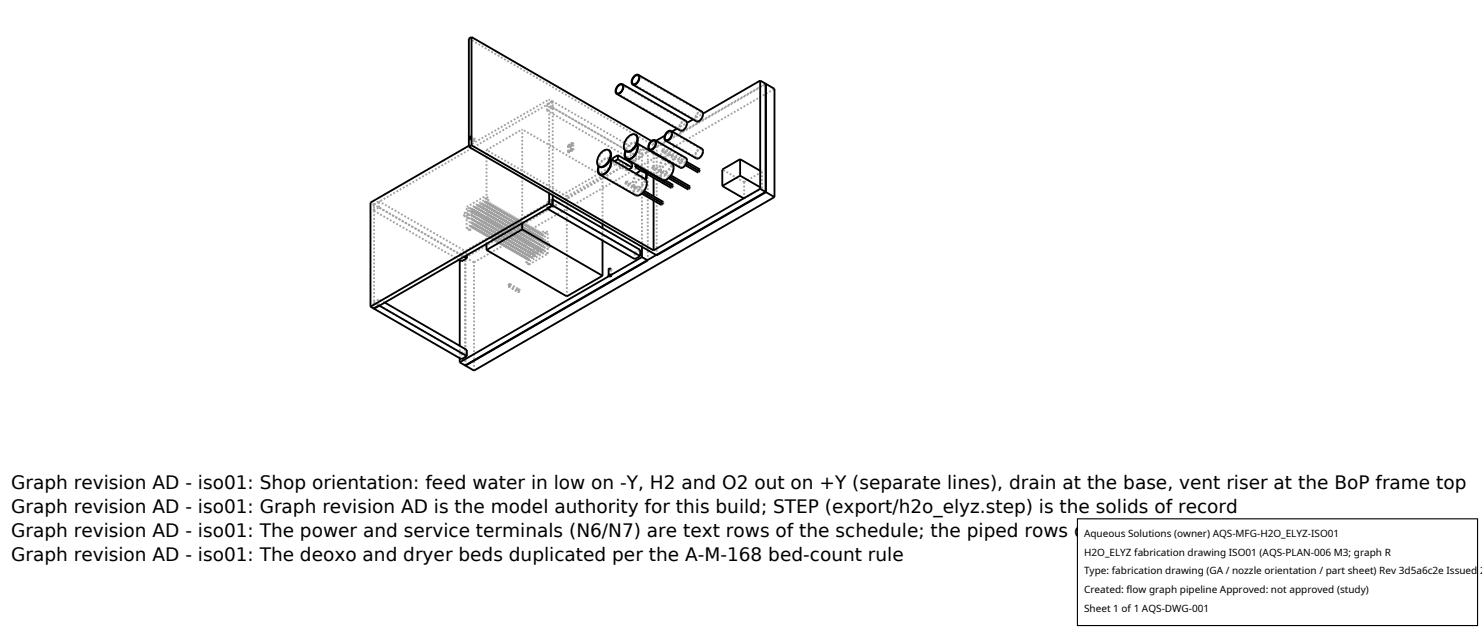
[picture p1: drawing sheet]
<svg xmlns="http://www.w3.org/2000/svg" width="212mm" height="90mm" viewBox="0 0 212 90" stroke-linecap="round" stroke-linejoin="round" font-family="sans-serif">
<g fill="none" stroke="#a0a0a0" stroke-width=".26" stroke-dasharray=".3 .3" stroke-linecap="butt">
<path d="M67 5.5l26.8 15.5M67.1 19.8l.5 .3M67.2 19.6l.5 .2M67.2 19.5l.6 .3M67.7 19.8l-.1 .1v.2M67.8 19.8l-.2 .1v.2M67.8 19.9l-.1-.1M67.8 19.9v-.1M78.1 15.8v-.9M78.1 15.8l.8-.5M78.1 14.9l.8-.4M78.9 15.3v-.8"/>
<path d="M78.9 14.5l-.5-.3M88.1 13.3l9.1 5.3M88.8 12.1l9.1 5.2M90.4 12l9.1 5.2M90.8 19.3l-.2-.1-.4 .1-.6 .6-.4 .9 .1 .7M91.1 10.8l9.1 5.2M94.9 19.4l1.1-.6M95.1 20l4.4 2.5M95.8 18.8l4.4 2.5M96.7 18.4l1.4-.9M97.2 18.6h.2l.3-.2 .3-.7M97.9 17.3l-.3 .1-.4 .3-.1 .5 .1 .4"/>
<path d="M98 17.3h-.4l-.5 .4-.1 .6 .2 .3M98 17.7l-.1-.4M99 17l1.4-.8M99.5 17.2h.2l.3-.2 .3-.7M100.2 16h-.4l-.3 .4-.2 .5 .2 .3M100.2 15.9l-.3 .1-.4 .4-.2 .5 .1 .4M100.3 16.3l-.1-.3M53.4 30.1v-.9M53.4 30.1l.7-.5M53.4 29.2l.7-.5M53.4 29.2l-.5-.3M53.4 29.2l25.5-14.7"/>
<path d="M54.1 29.6v-.9M65.5 37.1l-12.1-7M65.7 37.2v-.9M65.7 36.3l26-15M65.9 36.4l-12.5-7.2M65.9 37.3v-.9M65.9 36.4l.8-.4M66.3 30.9v-.5M66.3 30.9l2.3-1.3M66.3 30.4l2.3-1.3M66.3 36.7l-12.2-7.1M66.4 36.7l42.9-24.7"/>
<path d="M66.5 36.8l-.8-.5M66.5 36.8l26-15.1M66.6 32.6v-3M66.6 32.6l2.7-1.5M66.6 29.6l2.7-1.6M66.7 36l-12.6-7.3M66.7 36.4v-.4M66.8 31.2l-.5-.3M66.8 30.8l-.5-.4M66.8 31.2v-.4M66.8 31.2l2.3-1.3M66.8 30.8l2.3-1.4"/>
<path d="M67 20.8l11.4-6.6M67.1 32.9l-.5-.3M67.1 29.8l-.5-.2M67.1 32.9v-3.1M67.1 32.9l2.6-1.6M67.1 29.8l2.6-1.5M67.3 32.4v-2.5M67.3 32.4l2.2-1.2M67.3 29.9l2.2-1.2M67.4 32.5l-.1-.1M67.4 30l-.1-.1M67.4 32.5v-2.5"/>
<path d="M67.4 32.5l2.1-1.3M67.4 30l2.1-1.3M67.4 32.5l2.2-1.3M67.4 30l2.2-1.3M67.5 32.5h-.1M67.5 30h-.1M67.5 32.5v-2.5M67.5 32.5l2.1-1.2M67.5 30l2.1-1.2M67.5 32.6v-2.5M67.5 32.6l2.2-1.3M67.5 30.1l2.2-1.3"/>
<path d="M67.6 20.1h.1l.1-.2M67.6 32.6h-.1M67.6 30.1h-.1M67.6 32.6v-2.5M67.6 32.6l2.1-1.3M67.6 30.1l2.1-1.3M67.6 20.1l.2-.2M67.6 32.6l2.2-1.2M67.6 30.1l2.2-1.2M67.7 32.6h-.1M67.7 30.2l-.1-.1M67.7 32.6v-2.4"/>
<path d="M67.7 32.6l2.1-1.2M67.7 30.2l2.1-1.3M67.7 37.5l-1.3-.8M67.7 37.5l42.9-24.8M67.7 32.7v-2.5M67.7 32.7l2.2-1.3M67.7 30.2l2.2-1.3M67.8 32.7h-.1M67.8 30.2h-.1M67.8 32.7v-2.5M67.8 32.7l2.1-1.2M67.8 30.2l2.1-1.2"/>
<path d="M67.8 32.7l2.2-1.2M67.8 30.2l2.2-1.2M67.9 32.8l-.1-.1M67.9 30.3l-.1-.1M67.9 32.8v-2.5M67.9 32.8l2.1-1.3M67.9 30.3l2.1-1.3M67.9 32.8l2.2-1.3M67.9 30.3l2.2-1.3M68 32.8h-.1M68 30.3h-.1M68 32.8v-2.5"/>
<path d="M68 32.8l2.1-1.2M68 30.3l2.1-1.2M68 32.8l2.2-1.2M68 30.3l2.2-1.2M68.1 32.9l-.1-.1M68.1 30.4l-.1-.1M68.1 32.9v-2.5M68.1 32.9l2.1-1.3M68.1 30.4l2.1-1.3M68.1 32.9l2.2-1.2M68.1 30.4l2.2-1.2M68.2 32.9h-.1"/>
<path d="M68.2 30.4h-.1M68.2 32.9v-2.5M68.2 32.9l2.2-1.2M68.2 30.4l2.2-1.2M68.2 33v-2.5M68.2 33l2.2-1.3M68.2 30.5l2.2-1.3M68.3 33h-.1M68.3 30.5h-.1M68.3 33v-2.5M68.3 33l2.2-1.2M68.3 30.5l2.2-1.2"/>
<path d="M68.4 33.1l-.1-.1M68.4 30.6l-.1-.1M68.4 33.1v-2.5M68.4 33.1l2.2-1.3M68.4 30.6l2.2-1.3M68.5 33.1h-.1M68.5 30.6h-.1M68.5 33.1v-2.5M68.5 33.1l2.2-1.2M68.5 30.6l2.2-1.2M68.6 29.6v-.5M68.6 33.2l-.1-.1"/>
<path d="M68.6 30.7l-.1-.1M68.6 33.2v-2.5M68.6 33.2l2.2-1.3M68.6 30.7l2.2-1.3M68.6 33.2l2.2-1.2M68.6 30.7l2.2-1.2M68.7 33.2h-.1M68.7 30.7h-.1M68.7 33.2v-2.5M68.7 33.2l2.2-1.2M68.7 30.7l2.2-1.2M68.7 33.3v-2.5"/>
<path d="M68.7 33.3l2.2-1.3M68.7 30.8l2.2-1.3M68.8 33.3h-.1M68.8 30.8h-.1M68.8 33.3v-2.5M68.8 33.3l2.2-1.3M68.8 30.8l2.2-1.3M68.8 33.3l2.2-1.2M68.8 30.8l2.2-1.2M68.9 33.4l-.1-.1M68.9 30.9l-.1-.1M68.9 33.4v-2.5"/>
<path d="M68.9 33.4l2.2-1.3M68.9 30.9l2.2-1.3M69 33.4h-.1M69 30.9h-.1M69 33.4v-2.5M69 33.4l2.2-1.2M69 30.9l2.2-1.2M69.1 33.5l-.1-.1M69.1 31l-.1-.1M69.1 33.5v-2.5M69.1 33.5l2.2-1.3M69.1 31l2.2-1.3"/>
<path d="M69.1 29.9l-.5-.3M69.1 29.4l-.5-.3M69.1 29.9v-.5M69.2 33.5h-.1M69.2 31h-.1M69.2 33.5v-2.5M69.2 33.5l2.2-1.2M69.2 31l2.2-1.2M69.2 33.6v-2.5M69.2 33.6l2.2-1.3M69.2 31.1l2.2-1.3M69.3 33.6h-.1"/>
<path d="M69.3 31.1h-.1M69.3 33.6v-2.5M69.3 33.6l2.2-1.3M69.3 31.1l2.2-1.3M69.3 31.1v-3.1M69.3 33.6l2.2-1.2M69.3 31.1l2.2-1.2M69.4 33.6h-.1M69.4 31.2l-.1-.1M69.4 33.6v-2.4M69.4 33.6l2.2-1.2M69.4 31.2l2.2-1.3"/>
<path d="M69.4 33.7v-2.5M69.4 33.7l2.2-1.3M69.5 31.2v-2.5M69.5 34.8v-13.4M69.5 21.4l5.1-2.9M69.5 33.7h-.1M69.5 31.2h-.1M69.5 33.7v-2.5M69.5 33.7l2.2-1.2M69.5 31.2l2.2-1.2M69.6 33.7v-2.5M69.6 33.7l2.1-1.2"/>
<path d="M69.6 31.2l2.1-1.2M69.6 31.2v-2.5M69.6 33.8v-.1M69.6 31.3v-.1M69.6 33.8v-2.5M69.6 33.8l2.2-1.3M69.6 31.3l2.2-1.3M69.6 28.8v-.1M69.6 31.3v-2.5M69.7 33.8v-2.5M69.7 33.8l2.1-1.3M69.7 31.3l2.1-1.3"/>
<path d="M69.7 31.3v-2.5M69.7 33.8l2.2-1.2M69.7 31.3l2.2-1.2M69.7 31.3l-.4-.2M69.7 28.3l-.4-.3M69.7 31.3v-3M69.8 33.8v-2.5M69.8 33.8l2.1-1.2M69.8 31.3l2.1-1.2M69.8 31.4v-2.5M69.8 33.9v-.1M69.8 31.4v-.1"/>
<path d="M69.8 33.9v-2.5M69.8 33.9l2.2-1.3M69.8 31.4l2.2-1.3M69.9 33.9v-2.5M69.9 33.9l2.1-1.2M69.9 31.4l2.1-1.2M69.9 31.4v-2.5M69.9 33.9l2.2-1.2M69.9 31.4l2.2-1.2M69.9 31.5v-.1M69.9 29v-.1M69.9 31.5v-2.5"/>
<path d="M70 34v-2.5M70 34l2.1-1.3M70 31.5l2.1-1.3M70 31.5v-2.5M70 34l2.2-1.2M70 31.5l2.2-1.2M70.1 34v-2.5M70.1 34l2.1-1.2M70.1 31.5l2.1-1.2M70.1 31.5v-2.5M70.1 34.1v-.1M70.1 31.6v-.1"/>
<path d="M70.1 34.1v-2.5M70.1 34.1l2.2-1.3M70.1 31.6l2.2-1.3M70.1 29.1v-.1M70.1 31.6v-2.5M70.2 34.1v-2.5M70.2 34.1l2.1-1.3M70.2 31.6l2.1-1.3M70.2 31.6v-2.5M70.2 34.1l2.2-1.2M70.2 31.6l2.2-1.2M70.3 34.1v-2.5"/>
<path d="M70.3 34.1l2.1-1.2M70.3 31.6l2.1-1.2M70.3 31.7v-2.5M70.3 34.2v-.1M70.3 31.7v-.1M70.3 34.2v-2.5M70.3 34.2l2.2-1.3M70.3 31.7l2.2-1.3M70.4 31.7h-.1M70.4 29.2h-.1M70.4 31.7v-2.5M70.4 34.2v-2.5"/>
<path d="M70.4 34.2l2.1-1.2M70.4 31.7l2.1-1.2M70.4 34.2l2.2-1.2M70.4 31.7l2.2-1.2M70.5 31.8l-.1-.1M70.5 29.3l-.1-.1M70.5 31.8v-2.5M70.5 34.3v-2.5M70.5 34.3l2.1-1.3M70.5 31.8l2.1-1.3M70.5 34.3l2.2-1.3M70.5 31.8l2.2-1.3"/>
<path d="M70.6 31.8h-.1M70.6 29.3h-.1M70.6 31.8v-2.5M70.6 34.3v-2.5M70.6 34.3l2.1-1.2M70.6 31.8l2.1-1.2M70.6 34.4v-.1M70.6 31.9v-.1M70.6 34.4v-2.5M70.6 34.4l2.2-1.3M70.6 31.9l2.2-1.3M70.7 31.9l-.1-.1"/>
<path d="M70.7 29.4l-.1-.1M70.7 31.9v-2.5M70.7 34.4v-2.5M70.7 34.4l2.1-1.3M70.7 31.9l2.1-1.3M70.7 34.4l2.2-1.2M70.7 31.9l2.2-1.2M70.8 31.9h-.1M70.8 29.4h-.1M70.8 31.9v-2.5M70.8 34.4v-2.5M70.8 34.4l2.1-1.2"/>
<path d="M70.8 31.9l2.1-1.2M70.8 32v-2.5M70.8 34.5v-.1M70.8 32v-.1M70.8 34.5v-2.5M70.8 34.5l2.2-1.3M70.8 32l2.2-1.3M70.9 32h-.1M70.9 29.5h-.1M70.9 32v-2.5M70.9 34.5v-2.5M70.9 34.5l2.1-1.3"/>
<path d="M70.9 32l2.1-1.3M70.9 34.5l2.2-1.2M70.9 32l2.2-1.2M71 32h-.1M71 29.5h-.1M71 32v-2.5M71 34.6v-2.5M71 34.6l2.1-1.3M71 32.1l2.1-1.3M71 32.1v-2.5M71 34.6l2.2-1.3M71 32.1l2.2-1.3"/>
<path d="M71.1 32.1h-.1M71.1 29.6h-.1M71.1 32.1v-2.5M71.1 34.6v-2.5M71.1 34.6l2.1-1.2M71.1 32.1l2.1-1.2M71.1 32.2v-.1M71.1 34.6v-2.4M71.1 34.6l2.2-1.2M71.1 32.2l2.2-1.3M71.2 32.2l-.1-.1M71.2 29.7l-.1-.1"/>
<path d="M71.2 32.2v-2.5M71.2 34.7v-2.5M71.2 34.7l2.1-1.3M71.2 32.2l2.1-1.3M71.2 34.7l2.2-1.2M71.2 32.2l2.2-1.2M71.3 32.2h-.1M71.3 29.7h-.1M71.3 32.2v-2.5M71.3 34.7v-2.5M71.3 34.7l2.1-1.2M71.3 32.2l2.1-1.2"/>
<path d="M71.3 34.8v-.1M71.3 32.3v-.1M71.3 34.8v-2.5M71.3 34.8l2.2-1.3M71.3 32.3l2.2-1.3M71.4 32.3l-.1-.1M71.4 29.8l-.1-.1M71.4 32.3v-2.5M71.4 34.8v-2.5M71.4 34.8l2.1-1.3M71.4 32.3l2.1-1.3M71.4 34.8l2.2-1.2"/>
<path d="M71.4 32.3l2.2-1.2M71.5 32.3h-.1M71.5 29.8h-.1M71.5 32.3v-2.5M71.5 34.8v-2.4M71.5 34.8l2.2-1.2M71.5 32.4l2.2-1.3M71.5 32.4v-2.5M71.6 34.9l-.1-.1M71.6 32.4h-.1M71.6 34.9v-2.5M71.6 34.9l2.1-1.3"/>
<path d="M71.6 32.4l2.1-1.3M71.6 29.9h-.1M71.6 32.4v-2.5M71.6 34.9l2.2-1.2M71.6 32.4l2.2-1.2M71.7 34.9h-.1M71.7 32.4h-.1M71.7 34.9v-2.5M71.7 34.9l2.1-1.2M71.7 32.4l2.1-1.2M71.7 32.5l-.1-.1M71.7 30l-.1-.1"/>
<path d="M71.7 32.5v-2.5M71.7 35v-2.5M71.7 35l2.2-1.3M71.7 32.5l2.2-1.3M71.8 35h-.1M71.8 32.5h-.1M71.8 35v-2.5M71.8 35l2.1-1.2M71.8 32.5l2.1-1.2M71.8 30h-.1M71.8 32.5v-2.5M71.8 35l2.2-1.2"/>
<path d="M71.8 32.5l2.2-1.2M71.9 35.1l-.1-.1M71.9 32.6l-.1-.1M71.9 35.1v-2.5M71.9 35.1l2.1-1.3M71.9 32.6l2.1-1.3M71.9 30.1l-.1-.1M71.9 32.6v-2.5M71.9 35.1l2.2-1.3M71.9 32.6l2.2-1.3M72 35.1h-.1M72 32.6h-.1"/>
<path d="M72 35.1v-2.5M72 35.1l2.1-1.2M72 32.6l2.1-1.2M72 30.1h-.1M72 32.6v-2.5M72 35.1l2.2-1.2M72 32.6l2.2-1.2M72 32.7v-2.5M72.1 35.2l-.1-.1M72.1 32.7l-.1-.1M72.1 35.2v-2.5M72.1 35.2l2.1-1.3"/>
<path d="M72.1 32.7l2.1-1.3M72.1 32.7h-.1M72.1 30.2h-.1M72.1 32.7v-2.5M72.1 35.2l2.2-1.2M72.1 32.7l2.2-1.2M72.2 35.2h-.1M72.2 32.7h-.1M72.2 35.2v-2.5M72.2 35.2l2.1-1.2M72.2 32.7l2.1-1.2M72.2 32.8l-.1-.1"/>
<path d="M72.2 30.3l-.1-.1M72.2 32.8v-2.5M72.2 35.3v-2.5M72.2 35.3l2.2-1.3M72.2 32.8l2.2-1.3M72.3 35.3h-.1M72.3 32.8h-.1M72.3 35.3v-2.5M72.3 35.3l2.1-1.3M72.3 32.8l2.1-1.2M72.3 30.3h-.1M72.3 32.8v-2.5"/>
<path d="M72.3 35.3l2.2-1.2M72.3 32.8l2.2-1.2M72.4 35.4l-.1-.1M72.4 32.9l-.1-.1M72.4 35.4v-2.5M72.4 35.4l2.1-1.3M72.4 32.9l2.1-1.3M72.4 30.4l-.1-.1M72.4 32.9v-2.5M72.4 35.4l2.2-1.3M72.4 32.9l2.2-1.3M72.5 35.4h-.1"/>
<path d="M72.5 32.9h-.1M72.5 35.4v-2.5M72.5 35.4l2.1-1.2M72.5 32.9l2.1-1.2M72.5 30.4h-.1M72.5 32.9v-2.5M72.5 35.4l2.2-1.2M72.5 32.9l2.2-1.2M72.5 33v-2.5M72.6 35.5l-.1-.1M72.6 33l-.1-.1M72.6 35.5v-2.5"/>
<path d="M72.6 35.5l2.1-1.3M72.6 33l2.1-1.3M72.6 33h-.1M72.6 30.5h-.1M72.6 33v-2.5M72.6 35.5l2.2-1.3M72.6 33l2.2-1.3M72.7 35.5h-.1M72.7 33h-.1M72.7 35.5v-2.5M72.7 35.5l2.1-1.2M72.7 33l2.1-1.2"/>
<path d="M72.7 30.5h-.1M72.7 33v-2.5M72.7 35.6v-2.5M72.7 35.6l2.2-1.3M72.7 33.1l2.2-1.3M72.7 33.1v-2.5M72.8 35.6h-.1M72.8 33.1h-.1M72.8 35.6v-2.5M72.8 35.6l2.1-1.3M72.8 33.1l2.1-1.3M72.8 30.6h-.1"/>
<path d="M72.8 33.1v-2.5M72.8 35.6l2.2-1.2M72.8 33.1l2.2-1.2M72.9 35.6h-.1M72.9 33.2l-.1-.1M72.9 35.6v-2.4M72.9 35.6l2.1-1.2M72.9 33.2l2.1-1.3M72.9 30.7l-.1-.1M72.9 33.2v-2.5M72.9 35.7v-2.5M72.9 35.7l2.2-1.3"/>
<path d="M72.9 33.2l2.2-1.3M73 35.7h-.1M73 33.2h-.1M73 35.7v-2.5M73 35.7l2.1-1.2M73 33.2l2.1-1.2M73 30.7h-.1M73 33.2v-2.5M73 35.7l2.2-1.2M73 33.2l2.2-1.2M73.1 35.8l-.1-.1M73.1 33.3l-.1-.1"/>
<path d="M73.1 35.8v-2.5M73.1 35.8l2.1-1.3M73.1 33.3l2.1-1.3M73.1 30.8l-.1-.1M73.1 33.3v-2.5M73.1 35.8l2.2-1.3M73.1 33.3l2.2-1.3M73.2 35.8h-.1M73.2 33.3h-.1M73.2 35.8v-2.5M73.2 35.8l2.1-1.2M73.2 33.3l2.1-1.2"/>
<path d="M73.2 30.8h-.1M73.2 33.3v-2.5M73.2 35.8v-2.4M73.2 35.8l2.2-1.2M73.2 33.4l2.2-1.3M73.2 33.4v-2.5M73.3 35.9l-.1-.1M73.3 33.4h-.1M73.3 35.9v-2.5M73.3 35.9l2.1-1.3M73.3 33.4l2.1-1.3M73.3 30.9h-.1"/>
<path d="M73.3 33.4v-2.5M73.3 35.9l2.2-1.2M73.3 33.4l2.2-1.2M73.4 35.9h-.1M73.4 33.4h-.1M73.4 35.9v-2.5M73.4 35.9l2.2-1.2M73.4 33.4l2.2-1.2M73.4 33.5l-.1-.1M73.4 31l-.1-.1M73.4 33.5v-2.5M73.4 36v-2.5"/>
<path d="M73.4 36l2.2-1.3M73.4 33.5l2.2-1.3M73.5 36h-.1M73.5 33.5h-.1M73.5 36v-2.5M73.5 36l2.2-1.2M73.5 33.5l2.2-1.2M73.5 31h-.1M73.5 33.5v-2.5M73.6 36.1l-.1-.1M73.6 33.6l-.1-.1M73.6 36.1v-2.5"/>
<path d="M73.6 36.1l2.2-1.3M73.6 33.6l2.2-1.3M73.6 31.1l-.1-.1M73.6 33.6v-2.5M73.7 33.6v-2.5M73.7 36.1h-.1M73.7 33.6h-.1M73.7 36.1v-2.5M73.7 36.1l2.2-1.2M73.7 33.6l2.2-1.2M73.8 33.7v-2.5M73.8 36.2l-.1-.1"/>
<path d="M73.8 33.7l-.1-.1M73.8 36.2v-2.5M73.8 36.2l2.2-1.3M73.8 33.7l2.2-1.3M73.8 36.2l2.2-1.2M73.8 33.7l2.2-1.2M73.9 33.7v-2.5M73.9 36.2h-.1M73.9 33.7h-.1M73.9 36.2v-2.5M73.9 36.2l2.2-1.2M73.9 33.7l2.2-1.2"/>
<path d="M73.9 33.8v-.1M73.9 31.3v-.1M73.9 33.8v-2.5M73.9 36.3v-2.5M73.9 36.3l2.2-1.3M73.9 33.8l2.2-1.3M74 33.8v-2.5M74 36.3h-.1M74 33.8h-.1M74 36.3v-2.5M74 36.3l2.2-1.3M74 33.8l2.2-1.2"/>
<path d="M74 36.3l2.2-1.2M74.1 33.8v-2.5M74.1 36.4l-.1-.1M74.1 33.9l-.1-.1M74.1 36.4v-2.5M74.1 36.4l2.2-1.3M74.1 33.9l2.2-1.3M74.1 33.9v-.1M74.1 31.4v-.1M74.1 33.9v-2.5M74.2 33.9v-2.5M74.2 36.4h-.1"/>
<path d="M74.2 33.9h-.1M74.2 36.4v-2.5M74.2 36.4l2.2-1.2M74.2 33.9l2.2-1.2M74.3 34v-2.5M74.3 36.5l-.1-.1M74.3 34l-.1-.1M74.3 36.5v-2.5M74.3 36.5l2.2-1.3M74.3 34l2.2-1.3M74.3 34l2.2-1.2M74.4 34v-2.5"/>
<path d="M74.4 36.5h-.1M74.4 34h-.1M74.4 36.5v-2.5M74.4 36.5l2.2-1.2M74.4 34l2.2-1.2M74.4 31.6v-.1M74.4 34v-2.4M74.4 36.6v-2.5M74.4 36.6l2.2-1.3M74.4 34.1l2.2-1.3M74.5 34.1v-2.5M74.5 36.6h-.1"/>
<path d="M74.5 34.1h-.1M74.5 36.6v-2.5M74.5 36.6l2.2-1.3M74.5 34.1l2.2-1.3M74.5 36.6l2.2-1.2M74.5 34.1l2.2-1.2M74.6 34.1v-2.5M74.6 31.9v-13.4M74.6 36.7l-.1-.1M74.6 34.2l-.1-.1M74.6 36.7v-2.5M74.6 36.7l2.2-1.3"/>
<path d="M74.6 34.2l2.2-1.3M74.6 34.2v-.1M74.6 31.7v-.1M74.6 34.2v-2.5M74.7 34.2v-2.5M74.7 36.7h-.1M74.7 34.2h-.1M74.7 36.7v-2.5M74.7 36.7l2.2-1.2M74.7 34.2l2.2-1.2M74.8 36.7v-2.5M74.8 36.7l2.1-1.2"/>
<path d="M74.8 34.2l2.1-1.2M74.8 34.2v-2.5M74.8 36.8v-.1M74.8 34.3v-.1M74.8 36.8v-2.5M74.8 36.8l2.2-1.3M74.8 34.3l2.2-1.3M74.8 31.8v-.1M74.8 34.3v-2.5M74.9 36.8v-2.5M74.9 36.8l2.1-1.3M74.9 34.3l2.1-1.3"/>
<path d="M74.9 34.3v-2.5M74.9 36.8l2.2-1.2M74.9 34.3l2.2-1.2M75 36.9v-2.5M75 36.9l2.1-1.3M75 34.4l2.1-1.3M75 34.4v-2.5M75 36.9l2.2-1.3M75 34.4l2.2-1.3M75.1 36.9v-2.5M75.1 36.9l2.1-1.2M75.1 34.4l2.1-1.2"/>
<path d="M75.1 34.4v-2.5M75.1 36.9l2.2-1.2M75.1 34.4l2.2-1.2M75.1 34.5v-.1M75.1 32v-.1M75.1 34.5v-2.5M75.2 37v-2.5M75.2 37l2.1-1.3M75.2 34.5l2.1-1.3M75.2 37.6v-3.1M75.2 37.6l2.6-1.6M75.2 34.5l2.6-1.6"/>
<path d="M75.2 34.5v-2.5M75.2 37l2.2-1.2M75.2 34.5l2.2-1.2M75.3 37v-2.5M75.3 37l2.1-1.2M75.3 34.5l2.1-1.2M75.3 34.5v-2.5M75.3 37.1v-.1M75.3 34.6v-.1M75.3 37.1v-2.5M75.3 37.1l2.2-1.3M75.3 34.6l2.2-1.3"/>
<path d="M75.3 32.1v-.1M75.3 34.6v-2.5M75.4 37.1v-2.5M75.4 37.1l2.1-1.3M75.4 34.6l2.1-1.3M75.4 34.6v-2.5M75.4 37.1l2.2-1.2M75.4 34.6l2.2-1.2M75.5 34.7v-2.5M75.6 34.7h-.1M75.6 32.2h-.1M75.6 34.7v-2.5"/>
<path d="M75.6 37.8l-.4-.2M75.6 34.7l-.4-.2M75.6 37.8v-3.1M75.6 37.8l2.6-1.6M75.6 34.7l2.6-1.5M75.7 34.8l-.1-.1M75.7 32.3l-.1-.1M75.7 34.8v-2.5M75.7 36.3v-.4M75.7 36.3l2.3-1.3M75.7 35.9l2.3-1.3M75.8 34.8h-.1"/>
<path d="M75.8 32.3h-.1M75.8 34.8v-2.5M75.9 34.9l-.1-.1M75.9 32.4l-.1-.1M75.9 34.9v-2.5M76 34.9h-.1M76 32.4h-.1M76 34.9v-2.5M76 35v-2.5M76.1 35h-.1M76.1 32.5h-.1M76.1 35v-2.5"/>
<path d="M76.2 35h-.1M76.2 32.6l-.1-.1M76.2 35v-2.4M76.2 35.1v-2.5M76.3 36.6l-.6-.3M76.3 36.2l-.6-.3M76.3 36.6v-.4M76.3 36.6l2.2-1.3M76.3 36.2l2.2-1.3M76.3 35.1h-.1M76.3 32.6h-.1M76.3 35.1v-2.5"/>
<path d="M76.4 35.2l-.1-.1M76.4 32.7l-.1-.1M76.4 35.2v-2.5M76.5 35.2h-.1M76.5 32.7h-.1M76.5 35.2v-2.5M76.5 35.2v-2.4M76.6 35.3l-.1-.1M76.6 32.8h-.1M76.6 35.3v-2.5M76.7 35.3h-.1M76.7 32.8h-.1"/>
<path d="M76.7 35.3v-2.5M76.7 35.4v-2.5M76.8 35.4h-.1M76.8 32.9h-.1M76.8 35.4v-2.5M76.9 35.5l-.1-.1M76.9 33l-.1-.1M76.9 35.5v-2.5M77 35.5h-.1M77 33h-.1M77 35.5v-2.5M77.1 35.6l-.1-.1"/>
<path d="M77.1 33.1l-.1-.1M77.1 35.6v-2.5M77.2 35.6h-.1M77.2 33.1h-.1M77.2 35.6v-2.5M77.2 35.7v-2.5M77.3 35.7h-.1M77.3 33.2h-.1M77.3 35.7v-2.5M77.4 35.8l-.1-.1M77.4 33.3l-.1-.1M77.4 35.8v-2.5"/>
<path d="M77.5 35.8h-.1M77.5 33.3h-.1M77.5 35.8v-2.5M77.6 35.9l-.1-.1M77.6 33.4l-.1-.1M77.6 35.9v-2.5M77.8 36v-3.1M78 35v-.4M78.1 29.8v-.9M78.1 28.9l.8-.5M78.2 36.2l-.4-.2M78.2 33.2l-.4-.3"/>
<path d="M78.2 36.2v-3M78.4 27.6v-13.4M78.5 35.3l-.5-.3M78.5 34.9l-.5-.3M78.5 35.3v-.4M78.9 27.9v-13.4M81 28l-11.5-6.6M81 28l5.1-2.9M81.1 20.8l.2 .1 .2-.1M81.1 21.7l.2 .1 .2-.1M81.1 21.7v-.9M81.2 20.8h.1h.2"/>
<path d="M81.2 21.7h.1h.2M81.2 21.7v-.9M81.4 20.7l-.2 .1M81.4 21.6l-.2 .1M81.5 20.7h-.3l-.1 .1M81.5 21.6l-.3-.1-.1 .2M81.5 20.8l-.1-.1M81.5 21.7l-.1-.1M81.5 21.7v-.9M81.5 20.6l.2 .1 .2-.1M81.5 21.4l.2 .1 .2-.1M81.5 21.4v-.8"/>
<path d="M81.5 20.8v-.1M81.5 21.7v-.1M81.6 20.6h.1h.1M81.6 21.4l.1 .1 .1-.1M81.6 21.4v-.8M81.8 20.5l-.2 .1M81.8 21.4h-.2M81.8 20.5h-.2l-.1 .1M81.8 21.4l-.2-.1-.1 .1M81.8 20.6v-.1M81.8 21.4v-.8M81.9 20.6l-.1-.1"/>
<path d="M81.9 21.4h-.1M81.9 21.4v-.8M85.5 23.7h.1M85.6 23.7l-.1 .1M85.6 23.7l.1 .1M85.7 24.8l5.1 3M86.1 25.1l-11.5-6.6M86.1 34.3v-1.7M86.1 32v-6.9M87 22.7l-.4-.1-.4 .2-.4 .4-.2 .5M87 22.7l5 2.9M87 38.5l.2-.1"/>
<path d="M87 38.5v.9M87 22.6l-.3-.1-.5 .2-.4 .5-.3 .5M87 21.5l-.3-.1-.3 .1-.7 .6-.3 .9 .1 .7M87 22.6l.2 .1M87.1 22.8l-.1-.1M87.2 22.7l-.2-.1M87.2 38.4l.1 .1M87.3 38.4v.1M87.3 38.5l-.2 .1-.1-.1M87.3 38.5v.9M87.3 38.5l-.2 .1-.2-.1M87.5 23.2v-.3"/>
<path d="M87.5 23.2l.3-.2M89.3 26.3v-.3M89.3 26.3l.3-.1M89.3 26l.3-.1M89.3 21.5h.1M89.4 21.5v.1M89.4 21.5l.1 .1M89.5 24.4l-2-1.2M89.5 23.8l-2-1.2M89.5 24.4v-.6M89.5 24.4l.3-.2M89.5 23.8l.8-.5"/>
<path d="M89.5 22.6l5.1 3M89.6 26.2v-.3M90.5 26.6l.3-.6 .4-.4 .4-.2 .4 .1M90.5 26.6h.1M90.5 26.6l-.1-.3v-.5l.5-1M90.6 26.6l.2-.5 .4-.4 .4-.2 .4 .1M90.6 26.6l.1 .1M90.6 26.6l-.1 .8 .3 .5M90.6 26.6l-.1-.7 .4-.9 .6-.5 .3-.1h.3M90.7 26.7l-.1 .6 .2 .5M90.7 26.7l.1 .1M90.7 26.7l.3 .1 .4-.2 .4-.4 .3-.5"/>
<path d="M90.7 36.1l-12.6-7.2M90.7 37v-.9M90.7 36.1l.7-.4M90.7 23l-12.6-7.2M90.7 22.1l-12.6-7.2M90.7 23v-.9M90.7 23l.7-.4M90.7 22.1l.7-.4M90.8 26.8h.3l.4-.1 .4-.4 .3-.5M90.8 20.5l-.4-.1-.4 .2-.4 .4-.2 .5M90.8 20.5l5 2.9M90.8 27.8h.5l.5-.4 .4-.6 .1-.6"/>
<path d="M90.8 20.4l-.3-.1-.5 .2-.4 .4-.3 .6M90.8 20.4l.2 .1M90.8 23.5l.2-.1M90.9 20.6l-.1-.1M91 20.5l-.2-.1M91 23.6v-.2M91.4 22.6l-12.5-7.3M91.4 21.7l-12.5-7.2M91.4 22.6v-.9M91.5 24.3l.5 .1M91.7 27.6l-2.4-1.3M91.7 35.2v-13.9"/>
<path d="M91.8 27.5l-2.2-1.3M92 25.6l.1 .1M92 27.3l-2.4-1.4M92 24.4h.1M92.1 25.7l.1 .1M92.3 26.2l-.1-.4M92.4 24.8h-.1M92.5 21.7l-.8-.4M92.5 37.2v-15.5M92.8 21.3l4.4 2.6M93.2 24.1v-.3M93.2 24.1l.2-.2"/>
<path d="M93.2 23.8l.2-.1M93.3 20.3l-.3-.2M93.3 28.6v-.6M93.3 25.4v-3.6M93.3 21.7v-1.4M93.3 20.3l.4-.2M93.4 23.9v-.2M93.5 20.1l4.4 2.5M93.8 36.5v-15.5M93.8 21l15.6-9M94.3 24.4l.3-.6 .4-.4 .5-.2 .3 .1M94.3 24.4h.1"/>
<path d="M94.3 24.4l-.1-.4v-.4l.5-1M94.4 24.4l.2-.5 .4-.4 .5-.2 .3 .1M94.4 24.4l.1 .1M94.4 24.4l-.1 .8 .3 .5M94.4 24.4l-.1-.7 .4-.9 .6-.5 .4-.1h.2M94.5 24.5l-.1 .7 .2 .4M94.5 24.5l.1 .1M94.5 24.5l.3 .1 .4-.2 .5-.4 .2-.5M94.5 29l-5.2-3M94.5 29.3v-.3M94.5 29.3l.2-.2M94.5 29l.2-.2"/>
<path d="M94.6 21.7v-.3M94.6 21.7l.2-.2M94.6 21.4l.2-.2M94.6 24.6h.3l.4-.1 .5-.4 .2-.5M94.6 25.6h.5l.5-.3 .4-.6 .1-.7M94.7 29.1v-.3M94.8 22.6l.5-.4h.5M94.8 21.5v-.3M95 25.7l-4-2.3M95.5 25.4l-2.3-1.3M95.7 25.3l-2.3-1.4M95.8 23.4l.1 .1"/>
<path d="M95.8 25.1l-2.4-1.4M95.8 22.2l.3 .4-.1 .7M95.8 22.2h.1M95.9 26.6l-5.2-3M95.9 26.9v-.3M95.9 26.9l.2-.2M95.9 26.6l.2-.2M95.9 22.2l.3 .4-.1 .7M95.9 23.5l.1 .1M96.1 24l-.1-.4M96.1 26.7v-.3M97.2 23.9h.3l.2-.2 .3-.4v-.3"/>
<path d="M97.9 23.6l-3.3-1.9M97.9 22.6l-.3 .1-.4 .3-.1 .5 .1 .4M98 22.6h-.4l-.5 .4-.1 .6 .2 .3M98 23.4l-3.2-1.9M98 23l-.1-.4M98.1 23.1l-3.3-1.9M98.3 26.8l-5.1-3M98.3 27.1v-.3M98.3 27.1l.3-.2M98.3 26.8l.3-.2M98.6 26.9v-.3M99.5 22.5h.3l.2-.2 .3-.7"/>
<path d="M99.7 24.3l-5.1-2.9M99.7 24.6v-.3M99.7 24.6l.3-.1M99.7 24.3l.3-.1M100 24.5v-.3M100.2 21.3l-.4 .1-.3 .3-.2 .5 .2 .3M100.2 21.2l-.4 .1-.4 .4-.1 .5 .1 .4M100.3 21.6l-.1-.3M106.3 28.4l-.1-.1M106.3 26l-3.1-1.8M106.3 28.4v-2.4M106.3 28.4l2.5-1.5"/>
<path d="M106.3 26l2.5-1.5M108.8 26.9l-.2-.2M108.8 24.5l-.2-.1M108.8 26.9v-2.4M53.4 44v-.8M53.4 43.2l.7-.5M53.4 44.1v-14.9M54.1 43.6v-.9M55 43.2l-.9-.5M65.7 51.1v-1.7M65.9 50.4l-12.5-7.2M65.9 51.3v-.9"/>
<path d="M65.9 50.4l.8-.4M66.4 52.2v-15.5M66.5 52.2v-15.4M67.7 52.9v-15.4M72.6 40.9h.2l.1-.2M72.6 40.9l1.4 .8M72.7 40.9l.1-.2M72.7 40.9l1.3 .7M72.8 40.6l-.1 .1v.2M72.8 40.6l1.4 .8M72.8 40.6l-.2 .1v.2M72.8 40.6l1.4 .7"/>
<path d="M72.8 40.7v-.1M72.9 40.7l-.1-.1M74 41.7l.1-.1 .1-.2M74 41.6l.2-.1M74.2 41.4l-.2 .1v.1M74.2 41.3l-.2 .2v.2M74.2 41.5v-.1M74.2 41.4v-.1M81 42.3v-14.3"/>
</g>
<g fill="none" stroke="#000" stroke-width=".26">
<path d="M67.1 19.6l.1-.1v.1l-.1 .2zM67.3 5.3l-.3 .2v15.5M67.3 5.3v15.4M67.3 5.3l25.7 14.8M88.3 12.3l.5-.2 .1 .1 .1 .3-.3 .6-.5 .3-.2-.2v-.2zM88.9 12l9.1 5.3 .1 .4-.2 .5-.3 .4-.4 .1-9.1-5.3M88.9 12l.1 .4-.1 .5-.4 .5h-.4M88.9 12h-.4l-.4 .5-.2 .5 .2 .4M90.6 11l.5-.2 .1 .1 .1 .2-.3 .7-.5 .2-.2-.1v-.3zM90.7 19.2l.3 .2 .1 .3-.1 .8M90.7 19.2l.2 .3 .1 .4-.3 .9-.6 .7-.4 .1h-.3M90.7 19.2h-.3l-.3 .1-.7 .7-.3 .9 .1 .4 .2 .3"/>
<path d="M91.2 10.7l9.1 5.2 .1 .4-.2 .6-.3 .4h-.5l-9-5.2M91.2 10.7l.1 .4-.1 .5-.4 .4-.4 .1M91.2 10.7h-.4l-.4 .4-.2 .6 .2 .4M94.9 19.4l-1.2 .7M95.3 18.9l.4-.1 .2 .1v.2l-.2 .6-.5 .3-.2-.1v-.3zM95.8 18.7l4.5 2.6 .1 .4-.2 .5-.3 .4h-.4l-4.5-2.5M95.8 18.7l.2 .3-.1 .6-.5 .4-.4 .1M95.8 18.7h-.3l-.5 .5-.1 .5 .1 .4M96.7 18.4l-.7 .4M99 17l-.9 .5M108.6 11.5l2 1.2v15.4M108.6 11.5l-8.2 4.7"/>
<path d="M108.6 11.5v15.5M109.3 12v15.4l-42.9 24.8M109.4 12v15.4l-15.6 9.1-26.8-15.5M65.7 37.2v12.2M66.3 36.7l.4 .2M66.7 36.4v.5M66.7 36.9l-.8 .4-.4-.2M67 20.8l-14.1 8.1v14.9M67.3 20.7l-.3 .3M67.3 20.7l26 15.1M69.5 35.7l11.5 6.6 5.1-2.9M69.5 34.8v.9"/>
<path d="M74.6 32.8l11.5 6.6M74.6 31.9v.9M74.6 32.8l-5.1 2.9M78.4 29.1l13 7.5M78.4 27.6v1.5M78.4 29.1l-25.5 14.7M78.9 28.4l12.5 7.3v.9l-.7 .4-12.6-7.2 .8-.5zM78.9 27.9v1.5l-25.5 14.7M85.5 23.7l-.1 .8 .3 .4M85.7 24.9l5.2 3 .6-.2 .6-.6 .3-.8-.1-.6M86.1 32v.6M86.1 34.3v5.1"/>
<path d="M86.9 21.4l.2 .2 .2 .3-.1 .8M86.9 21.4l.2 .3 .1 .4-.3 .9-.7 .7-.3 .1h-.3M86.9 21.4h-.3l-.4 .1-.6 .7-.3 .9v.4l.3 .3M87 39.3l.2-.1 .1 .2-.2 .1zM87.1 22.8l.1 .5-.1 .6-.3 .5-.5 .4-.4 .1-.3-.2-.1-.4v-.5M87.1 22.8l-.3 .6-.4 .3-.5 .2-.3-.1M87.2 22.7l.1 .7-.4 .9-.6 .6-.4 .1-.2-.1M87.2 22.7l-.1 .1M87.2 22.7l5 2.9M87.3 38.4h-.4v1M88.2 22.2l-.7 .4v.3M88.2 22.7l2.1 1.2"/>
<path d="M88.2 22.2v.5M88.2 22.2l2.1 1.1v.6M88.2 22.7l-.4 .3M89.3 21.5l-.1 .8 .3 .4M89.5 22.7l5.3 3 .6-.2 .5-.6 .3-.8-.1-.6M90.3 23.9l-.5 .3M90.7 23.9l1.6 .9M90.8 23.5l-.1 .1v.3M90.9 20.6l.1 .5-.1 .6-.3 .5-.4 .4-.5 .1-.3-.2-.1-.4 .1-.5M90.9 20.6l-.3 .6-.4 .3-.5 .2-.3-.1M91 20.5l.1 .7-.4 .9-.6 .6-.4 .1-.2-.1M91 20.5l-.1 .1"/>
<path d="M91 23.7l5.1 3M91 23.6v.1M91 23.7l-.3 .2M91 20.5l5 2.9M91.5 24.3l-.6 .5M91.7 27.6l2.8 1.7M91.7 36.7l.8 .5-26 15M91.7 35.2v1.5M91.7 36.7l-26 15M91.8 27.5l2.9 1.6M92 24.4l.3 .5-.1 .7M92 27.3l2.7 1.5"/>
<path d="M92.1 24.4l.2 .2 .1 .3-.1 .8M92.2 25.6l.1 .1M92.4 24.8l3.5 2.1M93 20.3l.5-.2 .1 .1 .1 .3-.3 .6-.5 .2-.2-.1v-.3zM93.3 21.7v.1M93.3 25.4v2.6M93.3 28.6v7.2M93.6 20l4.4 2.6 .1 .4-.2 .5-.3 .4-.4 .1-4.4-2.6M93.6 20l.1 .4-.2 .6-.3 .4h-.4M93.6 20l-.4 .1-.4 .4-.2 .5 .2 .4M94.8 22.6h-.1M95 25.7l1.1 .7"/>
<path d="M95.5 25.4l2.8 1.7M95.7 25.3l2.9 1.6M95.8 25.1l2.8 1.5M96 23.4l.1 .1M96 23.3v.1M96.1 23.3v.2M97.9 23.6l1.8 1M98 23.4l2 1.1M98.1 23.1l1.9 1.1M103.2 26.6l3 1.7M105.7 22.7l-2.5 1.5v2.4M105.7 25.1l2.9 1.6"/>
<path d="M105.7 22.7v2.4M105.7 22.7l2.9 1.7M105.7 25.1l-2.5 1.5M108.6 27l2 1.1M108.6 27l-15.3 8.8M110.6 28.1l-42.9 24.8-2-1.2M52.9 43.8l13 7.5 .8-.4M53.4 44l.7-.4 12.6 7.3M55 43.2l11.7 6.8v.9M65.7 51.1v.6"/>
<circle cx="67.2" cy="19.7" r=".14"/>
<circle cx="87.1" cy="39.3" r=".12"/>
</g>
<path d="M153.9 74.1h57.1v15.2h-57.1z" fill="#fff" stroke="#000" stroke-width=".16"/>
<g font-size="2.6">
<text x="1.6" y="69.8">Graph revision AD - iso01: Shop orientation: feed water in low on -Y, H2 and O2 out on +Y (separate lines), drain at the base, vent riser at the BoP frame top</text>
<text x="1.6" y="73.3">Graph revision AD - iso01: Graph revision AD is the model authority for this build; STEP (export/h2o_elyz.step) is the solids of record</text>
<text x="1.6" y="76.7">Graph revision AD - iso01: The power and service terminals (N6/N7) are text rows of the schedule; the piped rows draw at their placeholder datums (W12(4))</text>
<text x="1.6" y="80.2">Graph revision AD - iso01: The deoxo and dryer beds duplicated per the A-M-168 bed-count rule</text>
</g>
<g font-size="1.4">
<text x="154.8" y="76.6">Aqueous Solutions (owner) AQS-MFG-H2O_ELYZ-ISO01</text>
<text x="154.8" y="79.3">H2O_ELYZ fabrication drawing ISO01 (AQS-PLAN-006 M3; graph R</text>
<text x="154.8" y="82">Type: fabrication drawing (GA / nozzle orientation / part sheet) Rev 3d5a6c2e Issued 2</text>
<text x="154.8" y="84.7">Created: flow graph pipeline Approved: not approved (study)</text>
<text x="154.8" y="87.4">Sheet 1 of 1 AQS-DWG-001</text>
</g>
</svg>
